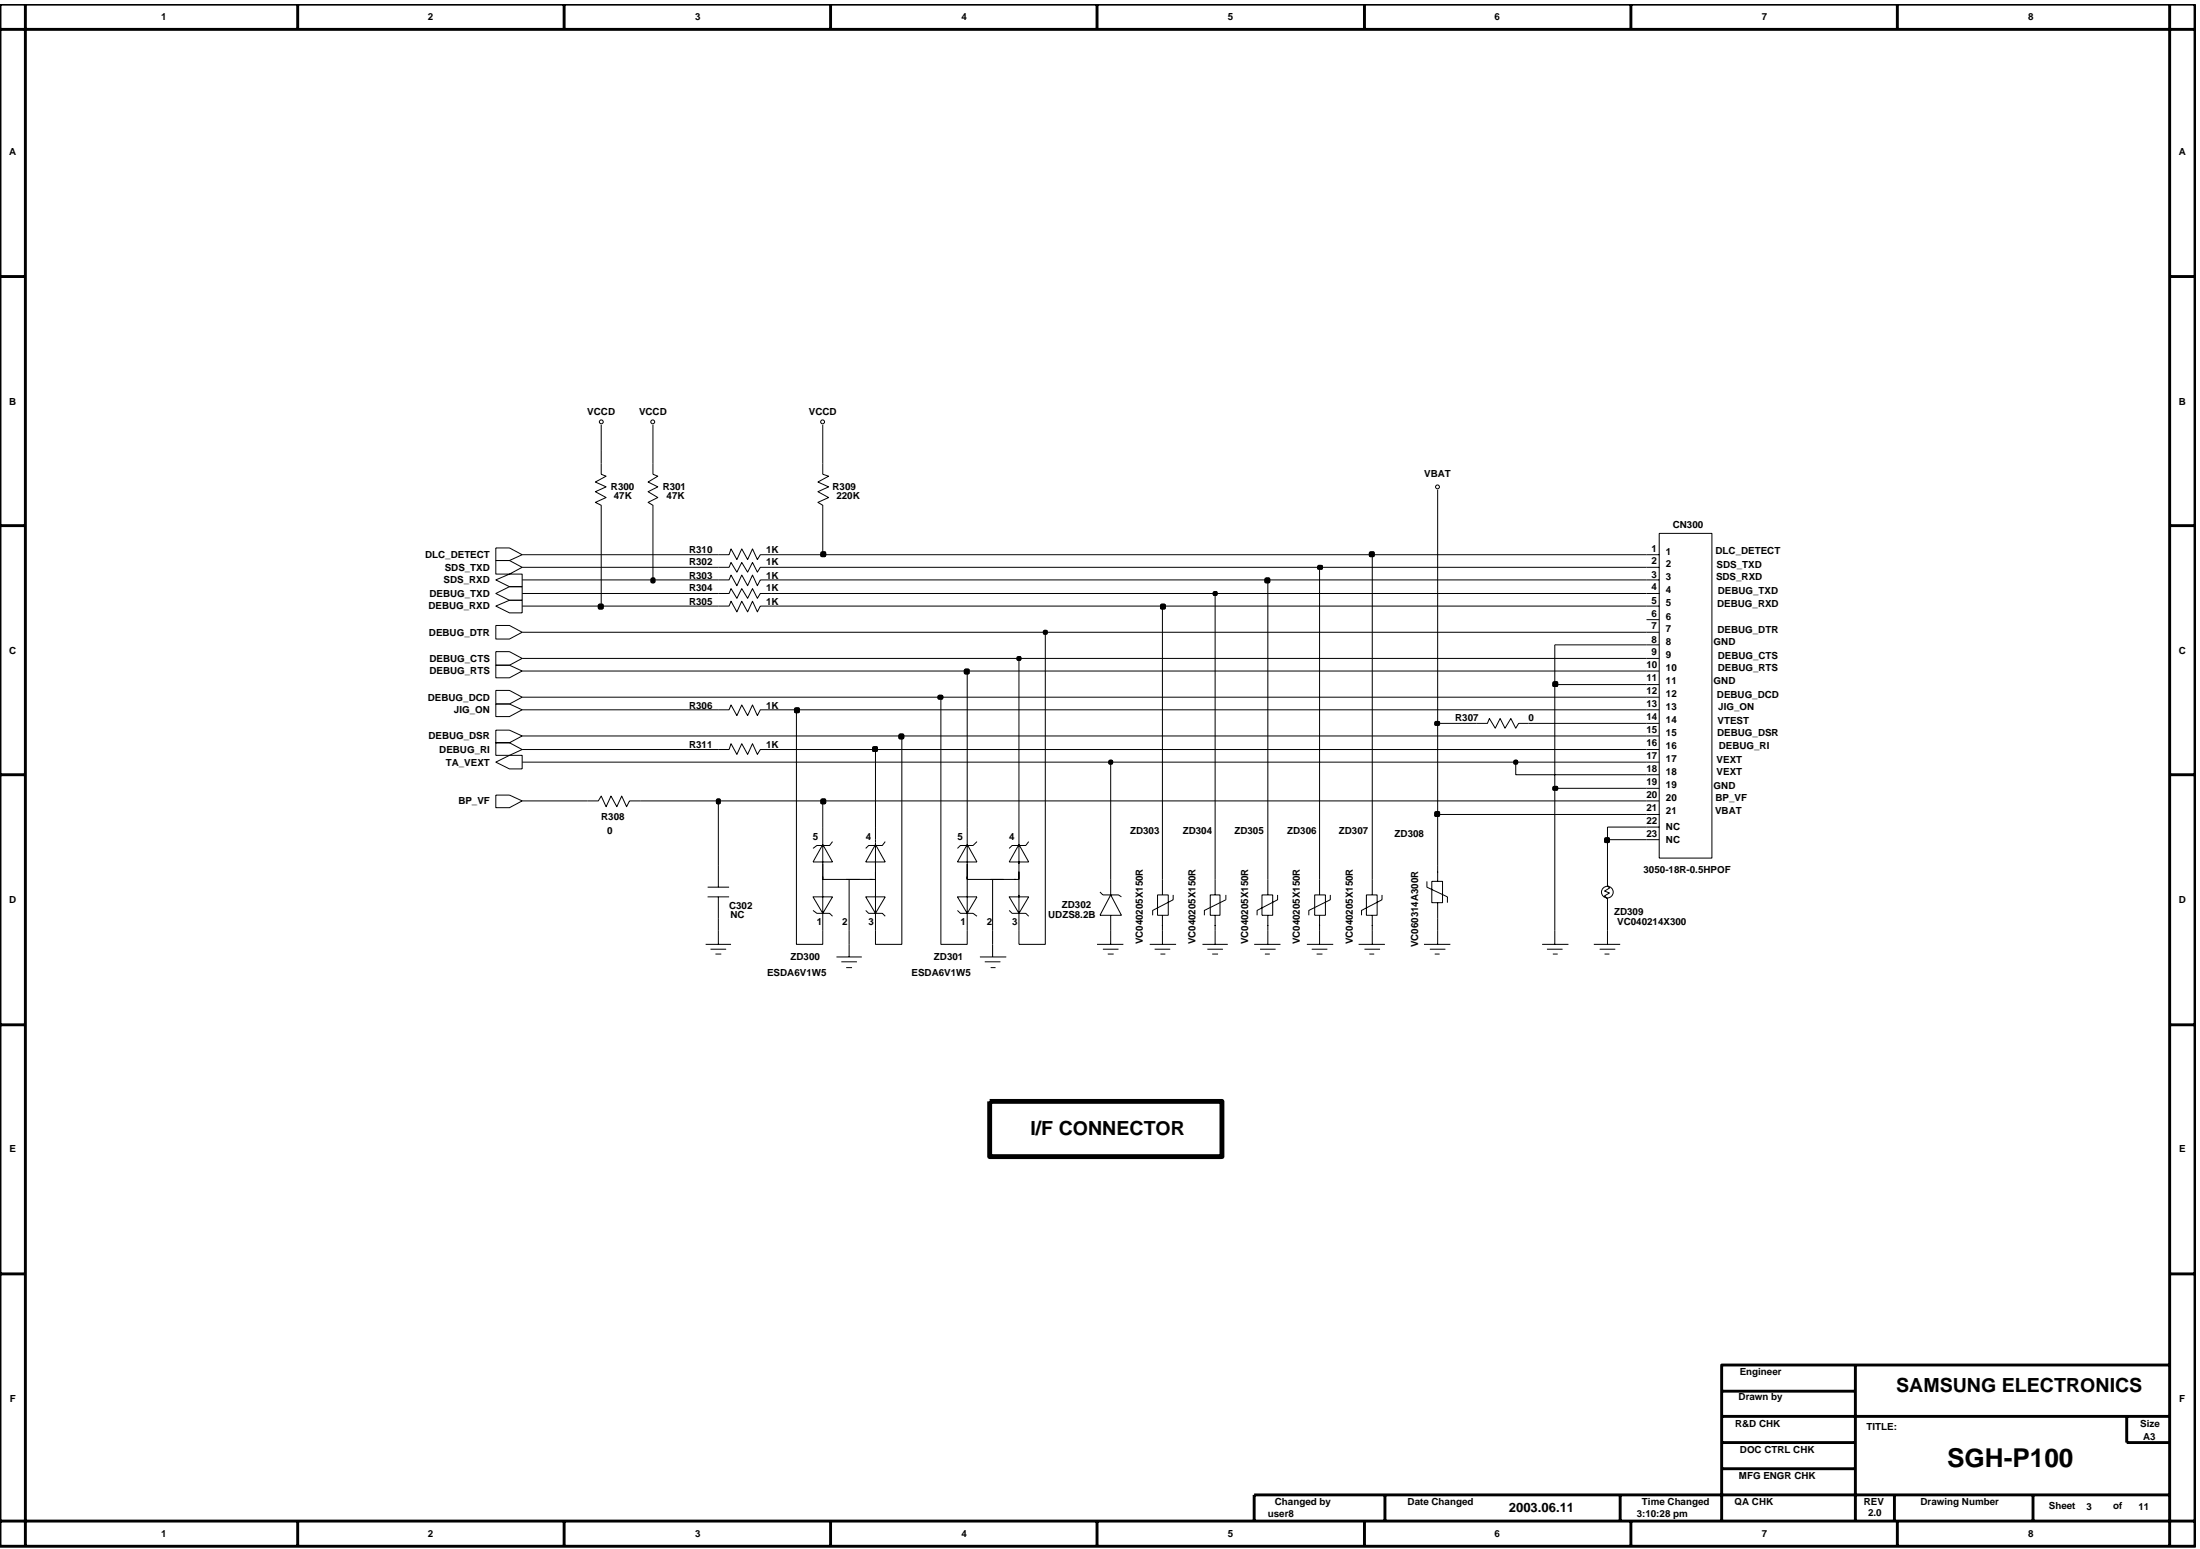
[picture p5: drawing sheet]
<svg xmlns="http://www.w3.org/2000/svg" width="192mm" height="135mm" viewBox="0 0 192 135" stroke-linecap="round" stroke-linejoin="round" font-family="sans-serif">
<g fill="none" stroke="#000" stroke-width=".09">
<path d="M52.4 37.1v2.2M57 37.1v2.2M71.8 37.1v2.2M43.3 48.9h1.1l1.1 .6-1.1 .6h-1.1zM43.3 50.6l1.1-.5h1.1v1.1h-1.1zM43.3 56.8h1.1l1.1 .6-1.1 .6h-1.1zM43.3 47.8h1.1l1.1 .6-1.1 .5h-1.1zM43.3 54.6h1.1l1.1 .5-1.1 .6h-1.1zM43.3 52.9l1.1-.5h1.1v1.1h-1.1zM43.3 58h1.1l1.1 .5-1.1 .6h-1.1zM43.3 51.8l1.1-.6h1.1v1.2h-1.1zM52.4 40.4v1l.5 .1-1 .5 1 .5-1 .4 1 .5-1 .4 .5 .3v.8"/>
<path d="M57 40.4v1l.4 .1-.9 .5 .9 .5-.9 .4 .9 .5-.9 .4 .5 .3v.8M62.7 51.8h.9l.2-.5 .5 .9 .4-.9 .5 .9 .4-.9 .5 .9 .2-.4h1M62.7 48.4h.9l.2-.5 .5 .9 .4-.9 .5 .9 .4-.9 .5 .9 .2-.4h1M62.7 49.5h.9l.2-.4 .5 .8 .4-.8 .5 .8 .4-.8 .5 .8 .2-.4h1M62.7 52.9h.9l.2-.5 .5 1 .4-1 .5 1 .4-1 .5 1 .2-.5h1M62.7 50.6h.9l.2-.4 .5 .9 .4-.9 .5 .9 .4-.9 .5 .9 .2-.5h1M71.8 40.4v1l.5 .1-1 .5 1 .5-1 .4 1 .5-1 .4 .5 .3v.8M91.2 55.1v27.3h-2.3v-10.3M101.4 52.9v25.2M106 51.8v26.3M110.6 50.6v27.5M115.1 49.5v28.6"/>
<path d="M119.7 48.4v29.7M125.4 42.7v2.2M143.6 48.4h1.1M143.6 52.9h1.1M143.6 50.6h1.1M143.6 59.7h1.1M143.6 58.5h1.1M143.6 57.4h1.1M143.6 56.2h1.1M143.6 55.1h1.1M143.6 54.1h1.1M143.6 51.8h1.1"/>
<path d="M143.6 49.5h1.1M144.7 46.5h4.6v28.3h-4.6zM43.3 61.4h1.1l1.1 .5-1.1 .6h-1.1zM43.3 69.4h1.1l1.1 .5-1.1 .6h-1.1zM43.3 60.2h1.1l1.1 .6-1.1 .6h-1.1zM43.3 66.5l1.1-.6h1.1v1.2h-1.1zM43.3 63.7h1.1l1.1 .5-1.1 .6h-1.1zM43.3 64.8h1.1l1.1 .6-1.1 .5h-1.1zM51.3 69.9h.9l.2-.5 .5 1 .4-1 .5 1 .4-1 .5 1 .2-.5h1M61.7 78.2h1.9M61.7 77.4h1.9M62.7 65.4h.9l.2-.5 .5 .9 .4-.9 .5 .9 .4-.9 .5 .9 .2-.4h1"/>
<path d="M62.7 61.9h.9l.2-.4 .5 .9 .4-.9 .5 .9 .4-.9 .5 .9 .2-.5h1M62.7 69.9v7.5M62.7 78.2v4.2M69.5 61.9v20.5h2.3v-10.3M70.9 78.2h1.7l-.8 1.5zM70.9 79.4l.4 .3h1.1l.2 .2M71.8 76.7h4.6M71.8 73.7l.8 1.5h-1.7zM72.6 73.4l-.2 .3h-1.1l-.4 .3M74.1 76.7v6.8M75.5 79.4l.3 .3h1.2l.2 .2M75.5 78.2h1.7l-.8 1.5z"/>
<path d="M76.4 73.7l.8 1.5h-1.7zM77.2 73.4l-.2 .3h-1.2l-.3 .3M78.7 64.2v18.2h-2.3v-10.3M82.1 60.8v21.6h2.3v-10.3M83.5 78.2h1.7l-.8 1.5zM83.5 79.4l.3 .3h1.1l.3 .2M84.4 76.7h4.5M84.4 73.7l.8 1.5h-1.7zM85.2 73.4l-.3 .3h-1.1l-.3 .3M86.6 76.7v6.8M88 79.4l.3 .3h1.2l.2 .2M88 78.2h1.7l-.8 1.5z"/>
<path d="M88.9 73.7l.8 1.5h-1.7zM89.7 73.4l-.2 .3h-1.2l-.3 .3M96 77.8l.2 .3h1.4l.2 .1M96.9 66.5v11.6M96.9 79.8v2.6M96.9 78.1l.9 1.7h-1.8zM101 78.1h.9v1.7h-.9zM101.4 79.8v2.6M102.3 78.1v.4l-1.8 .9v.4M105.6 78.1h.8v1.7h-.8zM106 79.8v2.6M106.9 78.1v.4l-1.8 .9v.4"/>
<path d="M110.1 78.1h.9v1.7h-.9zM110.6 79.8v2.6M111.4 78.1v.4l-1.7 .9v.4M114.7 78.1h.9v1.7h-.9zM115.1 79.8v2.6M116 78.1v.4l-1.8 .9v.4M119.2 78.1h.9v1.7h-.9zM119.7 79.8v2.6M120.6 78.1v.4l-1.8 .9v.4M124.5 76.9v.5l1.8 .8v.5M124.9 76.9h.9v1.8h-.9zM125.4 71v5.9"/>
<path d="M125.4 78.7v3.7M128.8 63.1h1l.1-.4 .5 .8 .5-.8 .4 .8 .5-.8 .4 .8 .3-.4h.8M135.6 68.8v13.6M140.2 73.2v4l.2 .3-.4 .2 .4 .2-.4 .2 .2 .3v4M143.6 63.1h1.1M143.6 65.4h1.1M143.6 69.9h1.1M143.6 73.2h1.1M143.6 68.8h1.1M143.6 67.6h1.1M143.6 66.5h1.1M143.6 64.2h1.1"/>
<path d="M143.6 61.9h1.1M143.6 60.8h1.1M143.6 71h1.1M143.6 72.1h1.1M61.6 82.4h2.2M62 82.8h1.3M62.4 83.2h.5M73 83.5h2.2M73.4 83.9h1.4M73.8 84.4h.5M85.5 83.5h2.3M85.9 83.9h1.4"/>
<path d="M86.4 84.4h.4M95.7 82.4h2.3M96.2 82.8h1.4M96.6 83.2h.5M100.3 82.4h2.3M100.7 82.8h1.4M101.2 83.2h.5M104.9 82.4h2.2M105.3 82.8h1.4M105.7 83.2h.6M109.4 82.4h2.3M109.9 82.8h1.4"/>
<path d="M110.3 83.2h.5M114 82.4h2.3M114.4 82.8h1.4M114.9 83.2h.5M118.5 82.4h2.3M119 82.8h1.4M119.5 83.2h.4M124.2 82.4h2.3M124.7 82.8h1.4M125.2 83.2h.4M134.5 82.4h2.3M134.9 82.8h1.4"/>
<path d="M135.5 83.2h.4M139 82.4h2.3M139.5 82.8h1.4M140 83.2h.4"/>
<circle cx="52.5" cy="36.8" r=".17"/>
<circle cx="56.9" cy="36.8" r=".17"/>
<circle cx="71.8" cy="36.8" r=".17"/>
<circle cx="125.4" cy="42.5" r=".17"/>
<circle cx="140.2" cy="77.8" r=".51"/>
</g>
<path d="M140.1 73.2h.2v.2h-.2z" fill-rule="evenodd" fill="#c2c2c2" stroke="#000" stroke-width=".25"/>
<path d="M140.1 73.2h.2v.2h-.2z" fill="none" stroke="#000" stroke-width=".25"/>
<path d="M84.4 58.5v13.6M88.9 57.4v14.7M71.8 69.9v2.2M76.4 65.4v6.7M143.6 72.1h-3.4v1.1h3.4" fill="none" stroke="#000" stroke-width=".09"/>
<path d="M125.2 70.9h.3v.2h-.3z" fill-rule="evenodd" fill="#c2c2c2" stroke="#000" stroke-width=".25"/>
<path d="M125.2 70.9h.3v.2h-.3z" fill="none" stroke="#000" stroke-width=".25"/>
<path d="M45.5 69.9h5.8M55.9 69.9h6.8M125.4 63.1v7.9h18.2" fill="none" stroke="#000" stroke-width=".09"/>
<path d="M62.6 69.8h.1v.2h-.1z" fill-rule="evenodd" fill="#c2c2c2" stroke="#000" stroke-width=".25"/>
<path d="M62.6 69.8h.1v.2h-.1z" fill="none" stroke="#000" stroke-width=".25"/>
<path d="M62.7 69.9h9.1" fill="none" stroke="#000" stroke-width=".09"/>
<path d="M71.7 69.8h.2v.2h-.2z" fill-rule="evenodd" fill="#c2c2c2" stroke="#000" stroke-width=".25"/>
<path d="M71.7 69.8h.2v.2h-.2z" fill="none" stroke="#000" stroke-width=".25"/>
<path d="M71.8 69.9h71.8" fill="none" stroke="#000" stroke-width=".09"/>
<path d="M135.5 68.7h.3v.1h-.3z" fill-rule="evenodd" fill="#c2c2c2" stroke="#000" stroke-width=".25"/>
<path d="M135.5 68.7h.3v.1h-.3z" fill="none" stroke="#000" stroke-width=".25"/>
<path d="M135.6 59.7v9.1h8M45.5 66.5h51.4M132.2 66.5v1.1h11.4" fill="none" stroke="#000" stroke-width=".09"/>
<path d="M96.8 66.4h.2v.2h-.2z" fill-rule="evenodd" fill="#c2c2c2" stroke="#000" stroke-width=".25"/>
<path d="M96.8 66.4h.2v.2h-.2z" fill="none" stroke="#000" stroke-width=".25"/>
<path d="M96.9 66.5h35.3" fill="none" stroke="#000" stroke-width=".09"/>
<path d="M132.1 66.4h.2v.2h-.2z" fill-rule="evenodd" fill="#c2c2c2" stroke="#000" stroke-width=".25"/>
<path d="M132.1 66.4h.2v.2h-.2z" fill="none" stroke="#000" stroke-width=".25"/>
<path d="M45.5 65.4h17.2M67.3 65.4h9.1M132.2 66.5h11.4" fill="none" stroke="#000" stroke-width=".09"/>
<path d="M76.2 65.2h.3v.3h-.3z" fill-rule="evenodd" fill="#c2c2c2" stroke="#000" stroke-width=".25"/>
<path d="M76.2 65.2h.3v.3h-.3z" fill="none" stroke="#000" stroke-width=".25"/>
<path d="M45.5 64.2h33.2M76.4 65.4h67.2" fill="none" stroke="#000" stroke-width=".09"/>
<path d="M78.5 64.1h.3v.3h-.3z" fill-rule="evenodd" fill="#c2c2c2" stroke="#000" stroke-width=".25"/>
<path d="M78.5 64.1h.3v.3h-.3z" fill="none" stroke="#000" stroke-width=".25"/>
<path d="M78.7 64.2h64.9" fill="none" stroke="#000" stroke-width=".09"/>
<path d="M125.2 63h.3v.2h-.3z" fill-rule="evenodd" fill="#c2c2c2" stroke="#000" stroke-width=".25"/>
<path d="M125.2 63h.3v.2h-.3z" fill="none" stroke="#000" stroke-width=".25"/>
<path d="M125.4 44.9v18.2h3.4M45.5 61.9h17.2M67.3 61.9h2.2M133.3 63.1h10.3" fill="none" stroke="#000" stroke-width=".09"/>
<path d="M69.4 61.8h.2v.3h-.2z" fill-rule="evenodd" fill="#c2c2c2" stroke="#000" stroke-width=".25"/>
<path d="M69.4 61.8h.2v.3h-.2z" fill="none" stroke="#000" stroke-width=".25"/>
<path d="M45.5 60.8h36.6M69.5 61.9h74.1" fill="none" stroke="#000" stroke-width=".09"/>
<path d="M81.9 60.7h.3v.2h-.3z" fill-rule="evenodd" fill="#c2c2c2" stroke="#000" stroke-width=".25"/>
<path d="M81.9 60.7h.3v.2h-.3z" fill="none" stroke="#000" stroke-width=".25"/>
<path d="M82.1 60.8h61.5" fill="none" stroke="#000" stroke-width=".09"/>
<path d="M135.5 59.5h.3v.3h-.3z" fill-rule="evenodd" fill="#c2c2c2" stroke="#000" stroke-width=".25"/>
<path d="M135.5 59.5h.3v.3h-.3z" fill="none" stroke="#000" stroke-width=".25"/>
<path d="M45.5 58.5h38.9M135.6 56.2v3.5h8" fill="none" stroke="#000" stroke-width=".09"/>
<path d="M84.2 58.4h.3v.3h-.3z" fill-rule="evenodd" fill="#c2c2c2" stroke="#000" stroke-width=".25"/>
<path d="M84.2 58.4h.3v.3h-.3z" fill="none" stroke="#000" stroke-width=".25"/>
<path d="M45.5 57.4h43.4M84.4 58.5h59.2" fill="none" stroke="#000" stroke-width=".09"/>
<path d="M88.8 57.3h.2v.2h-.2z" fill-rule="evenodd" fill="#c2c2c2" stroke="#000" stroke-width=".25"/>
<path d="M88.8 57.3h.2v.2h-.2z" fill="none" stroke="#000" stroke-width=".25"/>
<path d="M45.5 55.1h45.7M88.9 57.4h54.7M135.6 56.2h8" fill="none" stroke="#000" stroke-width=".09"/>
<path d="M91.1 55.1h.2v.1h-.2z" fill-rule="evenodd" fill="#c2c2c2" stroke="#000" stroke-width=".25"/>
<path d="M91.1 55.1h.2v.1h-.2z" fill="none" stroke="#000" stroke-width=".25"/>
<path d="M45.5 52.9h6.9M91.2 55.1h52.4" fill="none" stroke="#000" stroke-width=".09"/>
<path d="M52.3 52.8h.2v.2h-.2z" fill-rule="evenodd" fill="#c2c2c2" stroke="#000" stroke-width=".25"/>
<path d="M52.3 52.8h.2v.2h-.2z" fill="none" stroke="#000" stroke-width=".25"/>
<path d="M52.4 44.9v8h10.3M67.3 52.9h34.1" fill="none" stroke="#000" stroke-width=".09"/>
<path d="M101.3 52.8h.3v.2h-.3z" fill-rule="evenodd" fill="#c2c2c2" stroke="#000" stroke-width=".25"/>
<path d="M101.3 52.8h.3v.2h-.3z" fill="none" stroke="#000" stroke-width=".25"/>
<path d="M45.5 51.8h17.2M67.3 51.8h38.7M101.4 52.9h42.2" fill="none" stroke="#000" stroke-width=".09"/>
<path d="M105.9 51.7h.2v.2h-.2z" fill-rule="evenodd" fill="#c2c2c2" stroke="#000" stroke-width=".25"/>
<path d="M105.9 51.7h.2v.2h-.2z" fill="none" stroke="#000" stroke-width=".25"/>
<path d="M45.5 50.6h11.5M106 51.8h37.6" fill="none" stroke="#000" stroke-width=".09"/>
<path d="M56.9 50.5h.1v.3h-.1z" fill-rule="evenodd" fill="#c2c2c2" stroke="#000" stroke-width=".25"/>
<path d="M56.9 50.5h.1v.3h-.1z" fill="none" stroke="#000" stroke-width=".25"/>
<path d="M57 44.9v5.7h5.7M67.3 50.6h43.3" fill="none" stroke="#000" stroke-width=".09"/>
<path d="M110.4 50.5h.3v.3h-.3z" fill-rule="evenodd" fill="#c2c2c2" stroke="#000" stroke-width=".25"/>
<path d="M110.4 50.5h.3v.3h-.3z" fill="none" stroke="#000" stroke-width=".25"/>
<path d="M45.5 49.5h17.2M67.3 49.5h47.8M110.6 50.6h33" fill="none" stroke="#000" stroke-width=".09"/>
<path d="M115 49.4h.3v.2h-.3z" fill-rule="evenodd" fill="#c2c2c2" stroke="#000" stroke-width=".25"/>
<path d="M115 49.4h.3v.2h-.3z" fill="none" stroke="#000" stroke-width=".25"/>
<path d="M45.5 48.4h17.2M67.3 48.4h4.5M115.1 49.5h28.5" fill="none" stroke="#000" stroke-width=".09"/>
<path d="M71.7 48.2h.2v.3h-.2z" fill-rule="evenodd" fill="#c2c2c2" stroke="#000" stroke-width=".25"/>
<path d="M71.7 48.2h.2v.3h-.2z" fill="none" stroke="#000" stroke-width=".25"/>
<path d="M71.8 44.9v3.5h47.9" fill="none" stroke="#000" stroke-width=".09"/>
<path d="M119.5 48.2h.3v.3h-.3z" fill-rule="evenodd" fill="#c2c2c2" stroke="#000" stroke-width=".25"/>
<g fill="none" stroke="#000" stroke-width=".25">
<path d="M0 .4h191.5v134.5h-191.5zM0 2.6h191.5M2.2 .4v134.5M26 .4v2.2M49.2 .4v2.2M72.5 .4v2.2M95.7 .4v2.2M119 .4v2.2M142.3 .4v2.2M165.5 .4v2.2M189.3 .4v134.5M0 24.1h2.2"/>
<path d="M189.3 24.1h2.2M0 45.8h2.2M119.5 48.2h.3v.3h-.3zM189.3 45.8h2.2M0 67.6h2.2M189.3 67.6h2.2M0 89.4h2.2M189.3 89.4h2.2M0 111.1h2.2M161.8 119.1v13.6M189.3 119.1h-39.1v13.6M189.3 111.1h2.2"/>
<path d="M0 132.7h191.5M26 132.7v2.2M49.2 132.7v2.2M72.5 132.7v2.2M95.7 132.7v2.2M119 132.7v2.2M120.8 130.4v2.3M141.3 130.4v2.3M142.3 132.7v2.2M150.2 121.3h11.6M150.2 123.5h39.1M150.2 125.8h11.6"/>
<path d="M150.2 128.1h11.6M165.3 130.4v2.3M165.5 132.7v2.2M177.3 130.4v2.3M185.5 123.5v2.3h3.8M189.3 130.4h-79.9v2.3"/>
</g>
<path d="M52.4 39.3v1.1M57 39.3v1.1M71.8 39.3v1.1M119.7 48.4h23.9" fill="none" stroke="#000" stroke-width=".09"/>
<path d="M86.3 96.1h20.3v4.8h-20.3z" fill="none" stroke="#000" stroke-width=".42"/>
<text font-size="2.3" x="169.8" y="127.9">SGH-P100</text>
<g font-size="1.7">
<text x="89.9" y="99">I/F CONNECTOR</text>
<text x="165.4" y="121.5">SAMSUNG ELECTRONICS</text>
</g>
<text font-size="1.1" x="131.6" y="131.9">2003.06.11</text>
<g font-size=".9">
<text x="99.7" y="82.4" transform="rotate(-90 99.7 82.4)">VC040205X150R</text>
<text x="104.3" y="82.4" transform="rotate(-90 104.3 82.4)">VC040205X150R</text>
<text x="108.9" y="82.4" transform="rotate(-90 108.9 82.4)">VC040205X150R</text>
<text x="113.4" y="82.4" transform="rotate(-90 113.4 82.4)">VC040205X150R</text>
<text x="118" y="82.4" transform="rotate(-90 118 82.4)">VC040205X150R</text>
<text x="123.7" y="82.6" transform="rotate(-90 123.7 82.6)">VC060314A300R</text>
</g>
<g font-size=".8">
<text x="14.1" y="1.8">1</text>
<text x="37.3" y="1.8">2</text>
<text x="60.6" y="1.8">3</text>
<text x="83.9" y="1.8">4</text>
<text x="107.1" y="1.8">5</text>
<text x="130.4" y="1.8">6</text>
<text x="153.7" y="1.8">7</text>
<text x="176.9" y="1.8">8</text>
<text x=".8" y="13.5">A</text>
<text x="190.1" y="13.5">A</text>
<text x=".8" y="35.3">B</text>
<text x="190.1" y="35.3">B</text>
<text x="51.2" y="36.2">VCCD</text>
<text x="55.7" y="36.2">VCCD</text>
<text x="70.6" y="36.2">VCCD</text>
<text x="124.2" y="41.6">VBAT</text>
<text x="53.3" y="42.7">R300</text>
<text x="53.5" y="43.6">47K</text>
<text x="57.8" y="42.7">R301</text>
<text x="58.1" y="43.6">47K</text>
<text x="72.6" y="42.7">R309</text>
<text x="73" y="43.6">220K</text>
<text x="145.9" y="46.1">CN300</text>
<text x="37.1" y="48.7">DLC_DETECT</text>
<text x="37.4" y="53.2">DEBUG_RXD</text>
<text x="37.5" y="52.1">DEBUG_TXD</text>
<text x="38.7" y="50.9">SDS_RXD</text>
<text x="38.8" y="49.8">SDS_TXD</text>
<text x="60.1" y="50.5">R303</text>
<text x="60.1" y="48.2">R310</text>
<text x="60.1" y="51.6">R304</text>
<text x="60.1" y="52.8">R305</text>
<text x="60.1" y="49.3">R302</text>
<text x="66.8" y="50.5">1K</text>
<text x="66.8" y="48.2">1K</text>
<text x="66.8" y="51.6">1K</text>
<text x="66.8" y="52.8">1K</text>
<text x="66.8" y="49.3">1K</text>
<text x="144.1" y="48.1">1</text>
<text x="144.1" y="50.4">3</text>
<text x="144.1" y="51.5">4</text>
<text x="144.1" y="52.7">5</text>
<text x="144.1" y="53.8">6</text>
<text x="144.1" y="49.2">2</text>
<text x="145.3" y="48.4">1</text>
<text x="145.3" y="50.6">3</text>
<text x="145.3" y="51.8">4</text>
<text x="145.3" y="52.9">5</text>
<text x="145.3" y="49.5">2</text>
<text x="149.7" y="48.3">DLC_DETECT</text>
<text x="149.7" y="50.6">SDS_RXD</text>
<text x="149.7" y="49.5">SDS_TXD</text>
<text x="149.8" y="52.9">DEBUG_RXD</text>
<text x="149.8" y="51.8">DEBUG_TXD</text>
<text x=".8" y="57">C</text>
<text x="37.4" y="55.4">DEBUG_DTR</text>
<text x="37.5" y="57.7">DEBUG_CTS</text>
<text x="37.5" y="58.8">DEBUG_RTS</text>
<text x="143.6" y="58.3">10</text>
<text x="143.6" y="59.4">11</text>
<text x="144.1" y="54.9">7</text>
<text x="144.1" y="56.1">8</text>
<text x="144.1" y="57.2">9</text>
<text x="145.3" y="58.5">10</text>
<text x="145.3" y="59.7">11</text>
<text x="145.3" y="54">6</text>
<text x="145.3" y="55.1">7</text>
<text x="145.3" y="56.2">8</text>
<text x="145.3" y="57.4">9</text>
<text x="149.5" y="59.7">GND</text>
<text x="149.5" y="56.3">GND</text>
<text x="149.8" y="55.2">DEBUG_DTR</text>
<text x="149.8" y="57.5">DEBUG_CTS</text>
<text x="149.8" y="58.6">DEBUG_RTS</text>
<text x="190.1" y="57">C</text>
<text x="37.3" y="61.1">DEBUG_DCD</text>
<text x="37.4" y="64.5">DEBUG_DSR</text>
<text x="38.3" y="65.7">DEBUG_RI</text>
<text x="39.6" y="62.2">JIG_ON</text>
<text x="60.1" y="61.8">R306</text>
<text x="60.1" y="65.2">R311</text>
<text x="66.8" y="61.8">1K</text>
<text x="66.8" y="65.2">1K</text>
<text x="126.9" y="62.9">R307</text>
<text x="133.3" y="62.9">0</text>
<text x="143.6" y="60.6">12</text>
<text x="143.6" y="61.7">13</text>
<text x="143.6" y="62.8">14</text>
<text x="143.6" y="63.9">15</text>
<text x="143.6" y="65">16</text>
<text x="145.3" y="60.8">12</text>
<text x="145.3" y="61.9">13</text>
<text x="145.3" y="63.1">14</text>
<text x="145.3" y="64.2">15</text>
<text x="145.3" y="65.4">16</text>
<text x="149.8" y="60.9">DEBUG_DCD</text>
<text x="149.8" y="64.2">DEBUG_DSR</text>
<text x="149.8" y="63.1">VTEST</text>
<text x="149.9" y="62">JIG_ON</text>
<text x="149.9" y="65.3">DEBUG_RI</text>
<text x="38.9" y="66.8">TA_VEXT</text>
<text x="40" y="70.2">BP_VF</text>
<text x="52.4" y="71.5">R308</text>
<text x="143.6" y="71.9">22</text>
<text x="143.6" y="70.7">21</text>
<text x="143.6" y="66.2">17</text>
<text x="143.6" y="67.3">18</text>
<text x="143.6" y="68.5">19</text>
<text x="143.6" y="69.6">20</text>
<text x="145.3" y="71">21</text>
<text x="145.3" y="66.5">17</text>
<text x="145.3" y="67.6">18</text>
<text x="145.3" y="68.8">19</text>
<text x="145.3" y="69.9">20</text>
<text x="149.5" y="68.8">GND</text>
<text x="149.6" y="71">VBAT</text>
<text x="149.7" y="69.9">BP_VF</text>
<text x="149.7" y="66.5">VEXT</text>
<text x="149.7" y="67.6">VEXT</text>
<text x="53" y="72.7">0</text>
<text x="70.9" y="73.2">5</text>
<text x="75.5" y="73.2">4</text>
<text x="83.5" y="73.2">5</text>
<text x="88" y="73.2">4</text>
<text x="98.6" y="72.7">ZD303</text>
<text x="103.2" y="72.7">ZD304</text>
<text x="107.7" y="72.7">ZD305</text>
<text x="112.3" y="72.7">ZD306</text>
<text x="116.8" y="72.7">ZD307</text>
<text x="121.7" y="73">ZD308</text>
<text x="143.4" y="76.1">3050-18R-0.5HPOF</text>
<text x="143.6" y="73">23</text>
<text x="145.3" y="72.4">NC</text>
<text x="145.3" y="73.6">NC</text>
<text x=".8" y="78.8">D</text>
<text x="63.6" y="79.3">C302</text>
<text x="63.7" y="80.1">NC</text>
<text x="69" y="83.7">ZD300</text>
<text x="71.3" y="80.7">1</text>
<text x="73.5" y="80.7">2</text>
<text x="75.8" y="80.7">3</text>
<text x="81.5" y="83.7">ZD301</text>
<text x="83.8" y="80.7">1</text>
<text x="86.1" y="80.7">2</text>
<text x="88.3" y="80.7">3</text>
<text x="91.4" y="80.1">UDZS8.2B</text>
<text x="92.6" y="79.2">ZD302</text>
<text x="140.8" y="79.8">ZD309</text>
<text x="141.1" y="80.7">VC040214X300</text>
<text x="190.1" y="78.8">D</text>
<text x="66.9" y="85.2">ESDA6V1W5</text>
<text x="79.5" y="85.2">ESDA6V1W5</text>
<text x=".8" y="100.5">E</text>
<text x="190.1" y="100.5">E</text>
<text x="151.8" y="120">Engineer</text>
<text x=".8" y="122.3">F</text>
<text x="151.4" y="124.4">R&amp;D CHK</text>
<text x="151.7" y="122.2">Drawn by</text>
<text x="162.8" y="124.8">TITLE:</text>
<text x="186.7" y="124.4">Size</text>
<text x="187" y="125.6">A3</text>
<text x="190.1" y="122.3">F</text>
<text x="111.2" y="131.3">Changed by</text>
<text x="122.8" y="131.3">Date Changed</text>
<text x="143.2" y="131.3">Time Changed</text>
<text x="151.3" y="131.3">QA CHK</text>
<text x="151.7" y="129">MFG ENGR CHK</text>
<text x="151.8" y="126.7">DOC CTRL CHK</text>
<text x="162.6" y="131.3">REV</text>
<text x="167.5" y="131.3">Drawing Number</text>
<text x="178.7" y="131.6">Sheet</text>
<text x="182" y="131.7">3</text>
<text x="184.3" y="131.6">of</text>
<text x="186.5" y="131.7">11</text>
<text x="14.1" y="134.1">1</text>
<text x="37.3" y="134.1">2</text>
<text x="60.6" y="134.1">3</text>
<text x="83.9" y="134.1">4</text>
<text x="107.1" y="134.1">5</text>
<text x="110.6" y="132.3">user8</text>
<text x="130.4" y="134.1">6</text>
<text x="142.8" y="132.3">3:10:28 pm</text>
<text x="153.7" y="134.1">7</text>
<text x="163" y="132.2">2.0</text>
<text x="176.9" y="134.1">8</text>
</g>
</svg>
